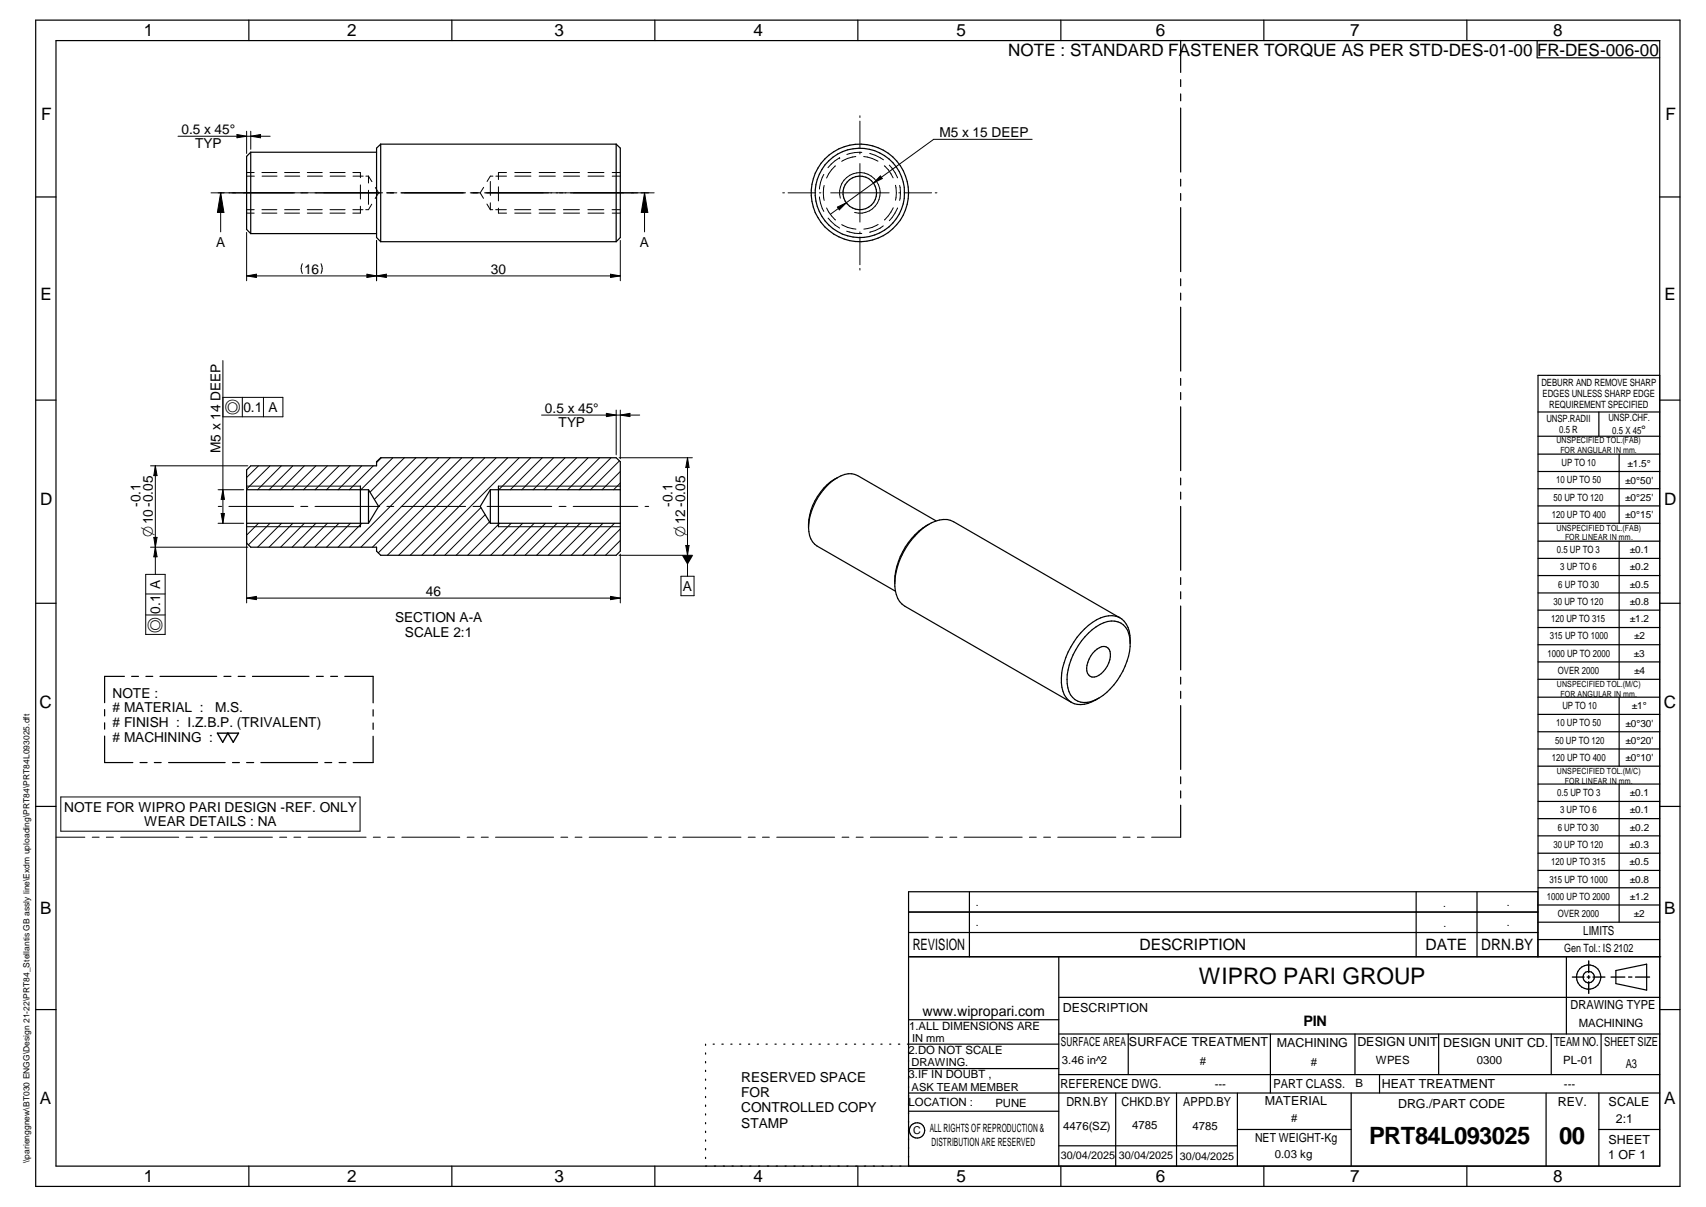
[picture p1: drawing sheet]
<svg xmlns="http://www.w3.org/2000/svg" width="420mm" height="297mm" viewBox="0 0 420 297" stroke-linecap="round" stroke-linejoin="round" font-family="sans-serif">
<g fill="none" stroke="#000" stroke-width=".3">
<path d="M8.8 5h405v287h-405zM13.8 10h395v277h-395zM61.3 5v5M111.3 5v5M161.3 5v5M211.3 5v5M261.3 5v5M290.8 9.9v7.9M290.8 19.6v1.7M311.3 5v5M361.3 5v5M378.6 10v4.2h30.2"/>
<path d="M61.8 37.5l-1.1 1v18l1.1 1M61.8 37.5v20M61.8 37.5h30.9M93.8 35.5l-1.1 .9v22.1l1.1 1M93.8 35.5v24M93.8 35.5h58M151.8 35.5v24M151.8 35.5l1 .9v22.1l-1 1M290.8 23.1v1.7M290.8 26.6v15.7M8.8 48.5h5M61.8 57.5h30.9"/>
<path d="M93.8 59.5h58M290.8 44.1v1.7M290.8 47.6v1.7M290.8 51.1v15.7M408.8 48.5h5M290.8 68.6v1.7M290.8 72.1v1.7M290.8 75.6v15.7M8.8 98.5h5M290.8 93.1v1.7M290.8 96.6v1.7M408.8 92.4h-30v143.1"/>
<path d="M408.8 98.5h5M61.8 114.6h30.9v-1l1.1-1h58l1 1v22l-1 1.1h-58l-1.1-1.1v-.9h-30.9l-1.1-1.1v-17.9zM88.8 119.6v10M122.8 119.6v10M206.2 117.6a13.9 13.9 0 0 0-7.1 12.2M206.2 117.6a15.4 15.4 0 0 0-7.1 12.2M206.2 117.6a4.8 4.8 0 0 1 5-.5l19.3 11.1M290.8 100.1v15.7M290.8 117.6v1.7M378.8 101.4h30M378.8 107.4h30M378.8 111.8h30"/>
<path d="M378.8 116h30M393.8 101.4v6M398.8 111.8v17M60.7 120.5h30.1M60.7 128.8h30.1M90.8 120.5v8.3M90.8 120.5l2.4 4.1-2.4 4.2M120.8 120.5l-2.5 4.1 2.5 4.2M120.8 120.5v8.3M120.8 120.5h32M120.8 128.8h32M199.1 129.8a5.1 5.1 0 0 0 2.1 4.6l19.3 11.1"/>
<path d="M228.8 129a16.8 16.8 0 0 0-8.3 16.4 5.3 5.3 0 0 0 2.3 3.8l41.1 23.6M290.8 121.1v1.8M290.8 124.6v15.7M378.8 120.3h30M378.8 124.5h30M378.8 128.8h30M378.8 133.2h30M378.8 137.4h30M398.8 133.2v34M8.8 148.5h5M220.4 143.1a18.6 18.6 0 0 1 9-14.4 5.8 5.8 0 0 1 5.5-.3l40.9 23.7M278.3 157.9a4.9 4.9 0 0 0-3-4.9 7.6 7.6 0 0 0-7.2 2.8 16.7 16.7 0 0 0-5.3 12.5 4.5 4.5 0 0 0 6.9 4 16.6 16.6 0 0 0 8.4-16.9 4.6 4.6 0 0 0-6-3.7 16.4 16.4 0 0 0-9.6 10.1 12.2 12.2 0 0 0-.4 9.2l1.1 1.3 .7 .5"/>
<path d="M290.8 142.2v1.6M290.8 145.6v1.8M290.8 149.1v15.7M378.8 141.6h30M378.8 145.9h30M378.8 150.2h30M378.8 154.4h30M378.8 158.7h30M408.8 148.5h5M25.8 174.6v1.6M25.8 177.9v1.6M30.6 166.5h-4.8v6.4"/>
<path d="M32.4 166.5h1.7M35.9 166.5h1.7M39.4 166.5h14M55.1 166.5h1.8M58.7 166.5h1.7M62.2 166.5h13.9M77.9 166.5h1.7M81.4 166.5h1.7M84.9 166.5h7v6.5M91.9 174.7v1.5M91.9 177.9v1.6M269.6 160.2a2.4 2.4 0 0 1 3.2-.8 3.7 3.7 0 0 1-.1 4.5 4.6 4.6 0 0 1-3.8 2.7 2.17 2.17 0 0 1-1.2-2.9l.2-.7a6.6 6.6 0 0 1 1.7-2.8z"/>
<path d="M270.5 171.8a6.5 6.5 0 0 1-6.6 1M290.8 166.7v1.7M290.8 170.1v1.8M290.8 173.7v15.7M378.8 162.9h30M378.8 167.2h30M378.8 171.6h30M378.8 175.8h30M398.8 171.6v17M8.8 198.5h5M25.8 181.1v6.6h6.9M34.5 187.7h1.7"/>
<path d="M38 187.7h1.7M41.5 187.7h13.9M57.3 187.7h1.7M60.7 187.7h1.8M64.3 187.7h13.9M80 187.7h1.7M83.5 187.7h1.7M91.9 181.2v6.5h-4.9M290.8 191.2v1.7M290.8 194.6v1.8M290.8 198.2v7.8M378.8 180.1h30"/>
<path d="M378.8 184.3h30M378.8 188.6h30M378.8 193h30M378.8 197.2h30M398.8 193v33.9M408.8 198.5h5M238.7 219.5v16M348.8 219.5v16M363.8 219.5v16M378.8 201.5h30M378.8 205.7h30M378.8 210h30"/>
<path d="M378.8 214.2h30M378.8 218.5h30M223.8 235.5h185.2M223.8 229.5h154.9M223.8 224.5h154.9M260.8 235.5v51.5M378.7 235.5v-16h-154.9v67.5M378.8 222.7h30M378.8 226.9h30M378.8 231.2h30M385.8 235.5v19M398 238.8l7.5-1.5v6.4l-7.5-1.6z"/>
<path d="M8.8 248.5h5M173.8 257v.3M173.8 259.1v.3M175.6 257h.3M177.8 257h.3M180 257h.3M182.1 257h.3M184.4 257h.2M186.5 257h.3M188.7 257h.3M190.9 257h.3M193 257h.3"/>
<path d="M195.2 257h.3M197.4 257h.3M199.5 257h.3M201.7 257h.3M203.9 257h.3M206.1 257h.3M208.2 257h.4M210.4 257h.3M212.6 257h.3M214.7 257h.4M216.9 257h.3M219.1 257h.3"/>
<path d="M221.3 257h.3M223.8 251h37M260.8 257h-37.3M260.8 245.4h148M260.8 254.5h148M277.9 254.5v10M312.9 254.5v14.5M333.7 254.5v10M354.3 254.5v10M382 254.5v10M394.3 254.5v10M408.8 248.5h5"/>
<path d="M173.8 261.2v.4M173.8 263.4v.3M173.8 265.6v.3M173.8 267.7v.3M173.8 269.8v.3M173.8 271.9v.4M173.8 274.1v.3M173.8 276.3v.3M173.8 278.4v.3M223.8 263h37M223.8 273.5h37M260.8 264.5h148"/>
<path d="M274.8 269v18M289.8 269v18M304.7 278h28.1M304.7 269v18M332.8 269v18M339.8 264.5v4.5M380.8 269v18M393.8 269v18M393.8 278h15M408.8 269h-185M61.3 287v5M111.3 287v5"/>
<path d="M161.3 287v5M173.8 280.5v.3M173.8 282.7v.3M173.8 284.8v.3M211.3 287v5M260.8 282h43.9M261.3 287v5M311.3 287v5M361.3 287v5"/>
<circle cx="211.8" cy="47.5" r="11"/>
<circle cx="211.8" cy="47.5" r="4.1"/>
<circle cx="211.8" cy="47.5" r="12"/>
<circle cx="391.3" cy="240.5" r="2.99"/>
<circle cx="391.3" cy="240.5" r="1.4"/>
<circle cx="225.9" cy="278.2" r="1.89"/>
</g>
<g fill="none" stroke="#000" stroke-width=".25">
<path d="M43.8 33.5h22.7M58.4 33.1l2.3 .4-2.3 .4zM60.7 32.3v5.5M61.8 33.5l2.4-.4v.8zM61.8 32.3v4.4M206.8 38.8h.1M206.8 38.8l-1.1 .7-1.8 1.8M210.8 38.5a7.8 7.8 0 0 0-3.5 1.2M211.8 28.5v.4M211.8 29.8v6.8M211.8 37.5v.4M211.8 37.5h.4"/>
<path d="M211.8 37.5h-1.3l-1.9 .5M212.7 38.5a8.5 8.5 0 0 1 3.5 1.2M214.2 37.8l1.4 .4 2 1.1M254.2 34.3h-24.3l-14.8 10.7M52 47.5h24.1M54.3 47.5l.8 4.8h-1.6zM54.3 47.5v9.6M60.7 57.2v11.9M60.7 43.3h1.9M60.7 51.6h1.9M60.7 42.5h1.9M60.7 52.5h1.9"/>
<path d="M64.5 51.6h3.7M64.5 42.5h3.7M64.5 52.5h3.7M64.5 43.3h3.7M70.1 51.6h3.7M70.1 42.5h3.7M70.1 52.5h3.7M70.1 43.3h3.7M75.7 51.6h3.7M75.7 42.5h3.7M75.7 52.5h3.7M75.7 43.3h3.7"/>
<path d="M76.2 47.5h18M81.3 51.6h3.7M81.3 42.5h3.7M81.3 52.5h3.7M81.3 43.3h3.7M86.9 42.5h1.9v1.2M88.8 50.8v1.7h-1.9M88.8 45.5v3.5M89.4 51.6h-2.5M89.4 43.3h-2.5M90.1 43.3h.7M90.8 43.3v1.7"/>
<path d="M90.8 46.8v3.5M90.8 43.3l.8 1.4M91.6 50.2l-.8 1.4h-.7M92.4 46.1l.8 1.4-.8 1.4M92.7 59.2v9.9M95.2 47.5h2.5M98.8 47.5h15.9M115.8 47.5h2.4M119.1 46.1l-.8 1.4 .8 1.3M119.3 47.5h41.8M119.9 50.2l.9 1.4M120.8 44.7v3.4"/>
<path d="M120.8 49.9v1.7M120.8 51.6h.6M121.4 43.3h-.6l-.8 1.4M122.1 51.6h2.6M122.1 43.3h2.6M122.8 51.2v1.3h1.9M122.8 46v3.4M124.7 42.5h-1.9v1.7M126.7 51.6h4M126.8 42.5h4M126.8 52.5h4M126.8 43.3h4"/>
<path d="M132.7 51.6h4M132.8 42.5h4M132.8 52.5h4M132.8 43.3h4M138.8 51.6h3.9M138.8 42.5h3.9M138.8 52.5h3.9M138.8 43.3h3.9M144.8 51.6h3.9M144.8 42.5h3.9M144.8 52.5h3.9M144.8 43.3h3.9"/>
<path d="M150.7 51.6h2.1M150.8 42.5h2M150.8 52.5h2M150.8 43.3h2M152.8 59.2v9.9M158.7 47.5l.8 4.8h-1.6zM158.7 47.5v9.6M192.8 47.5h.4M194.1 47.5h6.8M201.8 47.5h.4M201.8 48.5a8.4 8.4 0 0 0 1.1 3.5M202.9 42.9a7.9 7.9 0 0 0-1.1 3.6"/>
<path d="M203 45.6a8.1 8.1 0 0 0 0 3.7M203.6 51.2a9.2 9.2 0 0 0 2.2 2.9M204 53.7l1.7 1.7 1.1 .7M204.6 47.5h14.4M205.7 40.8a8.5 8.5 0 0 0-2.1 3M206.2 51l2.2-1.1-1.7 1.7zM207 48.8a5 5 0 0 1 4.3-6.3 5 5 0 0 1 5.4 5.4 5 5 0 0 1-6.2 4.4M207.3 55.3a7.8 7.8 0 0 0 3.5 1.1M208.5 56.9a8.2 8.2 0 0 0 3.7 .5M211.8 57.1v.3M211.8 58.3v6.9M211.8 40.3v14.4"/>
<path d="M215.1 45l-10.6 7.7M216.3 55.2a7.6 7.6 0 0 1-3.5 1.2M216.8 43.3l.5 .6-2.2 1.1zM217.5 55.6a7.7 7.7 0 0 1-3.3 1.5M217.8 40.8a7.5 7.5 0 0 1 2.2 3M219 40.6a9.2 9.2 0 0 1 2.1 3.2M220 51.1l-1.2 2-1 1M220.5 45.6a8.1 8.1 0 0 1 0 3.7M221.1 51.2l-.7 1.3-1.4 1.8M221.3 47.5h.5M221.6 45.6l.2 1.9M221.8 47.5l-.2 1.8"/>
<path d="M222.7 47.5h6.7M230.3 47.5h.4M60.7 67.9l2.5-.4v.8zM60.7 67.9h92.1M74.5 64.9a2.6 2.6 0 0 0 0 2.4M79.1 64.9a2.6 2.6 0 0 1 0 2.4M90.4 67.5l2.3 .4-2.3 .4zM92.7 67.9l2.5-.4v.8zM150.4 67.5l2.4 .4-2.4 .4zM211.8 66v.5M54.9 88.7v40.1M54.9 97.8h14.8v4.8h-14.8"/>
<path d="M59.7 97.8v4.8M64.9 97.8v4.8M37.1 114.6h23.9M38.3 114.6l.4 2.5h-.8zM38.3 114.6v26.8M60.7 119.6h28.1M63.7 114.6l-3 2.9M66.5 114.6l-5.8 5.8M69.3 114.6l-5.9 5.9M72.1 114.6l-5.8 5.9M75 114.6l-5.9 5.9M77.8 114.6l-5.9 5.9"/>
<path d="M80.6 114.6l-5.9 5.9M83.5 114.6l-5.9 5.9M86.3 114.6l-5.9 5.9M89.1 114.6l-5.8 5.9M91.9 114.6l-5.8 5.9M93.9 112.6l-1.2 1.2M96.8 112.6l-7.9 7.9M99.6 112.6l-8.5 8.5M102.4 112.6l-10.2 10.3M105.2 112.6l-12 12.1M108.1 112.6l-22 22.1M110.9 112.6l-22 22.1"/>
<path d="M113.7 112.6l-22 22.1M116.6 112.6l-23.4 23.5M119.4 112.6l-24 24.1M122.2 112.6l-24 24.1M122.8 119.6h30M125 112.6l-24 24.1M127.9 112.6l-24 24.1M130.7 112.6l-7.9 7.9M133.4 102.2h24.2M133.6 112.6l-7.9 7.9M136.3 112.6l-7.8 7.9M139.2 112.6l-7.9 7.9"/>
<path d="M142 112.6l-7.9 7.9M144.9 112.6l-7.9 7.9M147.7 112.6l-7.9 7.9M149.3 101.7l2.5 .5-2.5 .3zM150.5 112.6l-7.8 7.9M151.8 100.9v11M152.5 112.6h18M152.6 113.4l-7.2 7.1M152.8 100.9v12M152.8 102.2l2.3-.5v.8zM152.8 116l-4.5 4.5M152.8 118.9l-1.7 1.6"/>
<path d="M169.3 112.6v29.2M169.3 112.6l.4 2.5h-.8zM37.1 134.7h23.9M37.9 132.2h.8l-.4 2.5zM38.3 134.7l.4 2.3h-.8zM53.7 120.5h6.3M53.7 128.8h6.3M53.8 124.6h.8M54.5 126.4h.8l-.4 2.4zM54.9 120.5l.4 2.4h-.8zM56.4 124.6h15.9M60.7 129.6h28.1"/>
<path d="M60.7 131.9v16.5M60.8 128.8l-.1 .1M63.7 128.8l-3 2.9M66.5 128.8l-5.3 5.3M69.3 128.8l-5.9 5.9M72.1 128.8l-5.8 5.9M74.1 124.6h1.7M75 128.8l-5.9 5.9M77.6 124.6h15.9M77.8 128.8l-5.8 5.9M80.6 128.8l-5.9 5.9M83.5 128.8l-5.9 5.9"/>
<path d="M86.3 128.8l-5.9 5.9M89.1 128.8l-5.8 5.9M95.3 124.6h1.7M98.8 124.6h15.9M116.5 124.6h1.7M118.4 124.9l-11.7 11.8M119.5 126.7l-10 10M120 124.6h15.9M120.6 128.4l-8.3 8.3M122.8 129.6h30M123.1 128.8l-7.9 7.9M125.9 128.8l-7.9 7.9"/>
<path d="M128.7 128.8l-7.8 7.9M131.6 128.8l-7.9 7.9M134.4 128.8l-7.9 7.9M137.2 128.8l-7.9 7.9M137.7 124.6h1.7M140 128.8l-7.8 7.9M141.2 124.6h15.9M142.9 128.8l-7.9 7.9M145.7 128.8l-7.9 7.9M148.5 128.8l-7.8 7.9M151.3 128.8l-7.8 7.9M152.5 136.7h18"/>
<path d="M152.8 136.4v12M152.8 130.2l-6.5 6.5M152.8 133l-3.7 3.7M158.9 124.6h.9M168.9 134.2h.8l-.4 2.5zM35.9 151.3h4.8M35.9 146.2h4.8M35.9 141.4h4.8v14.7h-4.8zM60.7 147.2l2.5-.4v.8zM60.7 147.2h92.1M150.4 146.8l2.4 .4-2.4 .4zM167.7 141.8h3.2v4.8h-3.2z"/>
<path d="M15 196.1h73.7v8.5h-73.7zM13.8 206h7.1M22.7 206h1.7M26.2 206h1.7M29.7 206h14.3M45.8 206h1.7M49.3 206h1.7M52.8 206h14.3M68.9 206h1.7M72.4 206h1.7M75.9 206h14.3M91.9 206h1.8"/>
<path d="M95.5 206h1.6M99 206h14.2M115.1 206h1.6M118.5 206h1.8M122 206h14.3M138.1 206h1.7M141.6 206h1.7M145.1 206h14.3M161.2 206h1.7M164.7 206h1.7M168.2 206h14.3M184.3 206h1.7"/>
<path d="M187.8 206h1.7M191.3 206h14.3M207.4 206h1.7M210.9 206h1.7M214.4 206h14.2M230.5 206h1.6M233.9 206h1.8M237.4 206h14.3M253.5 206h1.7M257 206h1.7M260.5 206h14.3M276.6 206h1.7"/>
<path d="M280.1 206h1.7M283.6 206h7.2"/>
</g>
<path d="M53.5 180.4h5.2l-1.3 2.3-1.3-2.3-1.2 2.3zM391.3 236.5v2.9M387.3 240.5h2.8M390.9 240.5h.7M391.3 240.1v.7M391.3 241.6v2.9M392.3 240.5h3M396.8 240.5h3.4M401.1 240.5h.8M402.8 240.5h3.5" fill="none" stroke="#000" stroke-width=".34"/>
<g fill="#000">
<path d="M58.4 33.1l2.3 .4-2.3 .4zM61.8 33.5l2.4-.4v.8zM54.3 47.5l.8 4.8h-1.6zM158.7 47.5l.8 4.8h-1.6zM206.2 51l2.2-1.1-1.7 1.7zM216.8 43.3l.5 .6-2.2 1.1zM60.7 67.9l2.5-.4v.8zM90.4 67.5l2.3 .4-2.3 .4zM92.7 67.9l2.5-.4v.8zM150.4 67.5l2.4 .4-2.4 .4zM38.3 114.6l.4 2.5h-.8zM149.3 101.7l2.5 .5-2.5 .3z"/>
<path d="M152.8 102.2l2.3-.5v.8zM169.3 112.6l.4 2.5h-.8zM37.9 132.2h.8l-.4 2.5zM38.3 134.7l.4 2.3h-.8zM54.9 120.5l.4 2.4h-.8zM54.5 126.4h.8l-.4 2.4zM168.9 134.2h.8l-.4 2.5zM167.9 136.7h2.8l-1.4 2.3zM60.7 147.2l2.5-.4v.8zM150.4 146.8l2.4 .4-2.4 .4z"/>
</g>
<g font-size="5.9">
<text x="337.2" y="281.6">PRT84L093025</text>
<text x="384" y="281.6">00</text>
</g>
<text font-size="5.6" x="295.3" y="242.2">WIPRO PARI GROUP</text>
<g font-size="4.2">
<text x="35.4" y="9">1</text>
<text x="85.5" y="8.9">2</text>
<text x="136.6" y="9">3</text>
<text x="185.6" y="9">4</text>
<text x="235.6" y="9">5</text>
<text x="284.6" y="8.8">6</text>
<text x="332.6" y="9">7</text>
<text x="382.6" y="9">8</text>
<text x="248.3" y="13.8">NOTE : STANDARD FASTENER TORQUE AS PER STD-DES-01-00 FR-DES-006-00</text>
<text x="10.1" y="29.6">F</text>
<text x="410.2" y="29.6">F</text>
<text x="9.9" y="73.9">E</text>
<text x="409.9" y="73.9">E</text>
<text x="9.9" y="124.2">D</text>
<text x="409.9" y="124.2">D</text>
<text x="9.7" y="174.3">C</text>
<text x="409.7" y="174.3">C</text>
<text x="9.9" y="225">B</text>
<text x="409.8" y="225">B</text>
<text x="9.8" y="271.7">A</text>
<text x="409.8" y="271.7">A</text>
<text x="35.4" y="291">1</text>
<text x="85.5" y="290.9">2</text>
<text x="136.6" y="291">3</text>
<text x="185.6" y="291">4</text>
<text x="235.6" y="291">5</text>
<text x="284.6" y="290.8">6</text>
<text x="332.6" y="291">7</text>
<text x="382.6" y="291">8</text>
</g>
<g font-size="3.9">
<text x="224.8" y="233.8">REVISION</text>
<text x="280.7" y="233.8">DESCRIPTION</text>
<text x="351.1" y="233.8">DATE</text>
<text x="364.8" y="233.8">DRN.BY</text>
</g>
<g font-size="3.7">
<text x="55.4" y="101.4">a</text>
<text x="37.7" y="132.2" transform="rotate(-90 37.7 132.2)">O10-0.05</text>
<text x="168.7" y="132.2" transform="rotate(-90 168.7 132.2)">O12-0.05</text>
<text x="39.5" y="155.7" transform="rotate(-90 39.5 155.7)">a</text>
</g>
<text font-size="3.6" x="321" y="252.6">PIN</text>
<text font-size="3.5" x="227.2" y="250">www.wipropari.com</text>
<g font-size="3.4">
<text x="44.7" y="32.9">0.5 x 45°</text>
<text x="231.4" y="33.7">M5 x 15 DEEP</text>
<text x="48.1" y="36.5">TYP</text>
<text x="53.2" y="60.7">A</text>
<text x="157.6" y="60.7">A</text>
<text x="74.9" y="67.3">16</text>
<text x="120.9" y="67.3">30</text>
<text x="59.9" y="101.4">0.1 A</text>
<text x="134.2" y="101.5">0.5 x 45°</text>
<text x="137.6" y="105.1">TYP</text>
<text x="54.3" y="111.5" transform="rotate(-90 54.3 111.5)">M5 x 14 DEEP</text>
<text x="34.6" y="124.8" transform="rotate(-90 34.6 124.8)">-0.1</text>
<text x="165.6" y="124.8" transform="rotate(-90 165.6 124.8)">-0.1</text>
<text x="104.9" y="146.6">46</text>
<text x="168.2" y="145.4">A</text>
<text x="39.5" y="151.1" transform="rotate(-90 39.5 151.1)">0.1 A</text>
<text x="97.3" y="153.1">SECTION A-A</text>
<text x="99.7" y="156.7">SCALE 2:1</text>
<text x="27.7" y="171.7">NOTE :</text>
<text x="27.7" y="175.3"># MATERIAL :</text>
<text x="27.7" y="178.9"># FINISH : I.Z.B.P. (TRIVALENT)</text>
<text x="53" y="175.3">M.S.</text>
<text x="27.7" y="182.5"># MACHINING :</text>
<text x="15.8" y="199.7">NOTE FOR WIPRO PARI DESIGN -REF. ONLY</text>
<text x="35.5" y="203.4">WEAR DETAILS : NA</text>
<text x="182.6" y="266.2">RESERVED SPACE</text>
<text x="182.6" y="270">FOR</text>
<text x="182.6" y="273.7">CONTROLLED COPY</text>
<text x="182.6" y="277.5">STAMP</text>
</g>
<g font-size="3.1">
<text x="389.9" y="230.2">LIMITS</text>
<text x="261.8" y="249">DESCRIPTION</text>
<text x="386.8" y="248.4">DRAWING TYPE</text>
<text x="261.3" y="257.5">SURFACE AREA</text>
<text x="278" y="257.5">SURFACE TREATMENT</text>
<text x="314.5" y="257.6">MACHINING</text>
<text x="334.3" y="257.5">DESIGN UNIT</text>
<text x="355.4" y="257.6">DESIGN UNIT CD.</text>
<text x="382.8" y="257.3">TEAM NO.</text>
<text x="395.1" y="257.4">SHEET SIZE</text>
<text x="400.4" y="262.8">A3</text>
<text x="261.2" y="267.8">REFERENCE DWG.</text>
<text x="313.6" y="267.7">PART CLASS.</text>
<text x="340.3" y="267.7">HEAT TREATMENT</text>
<text x="262.6" y="272.2">DRN.BY</text>
<text x="276.2" y="272.1">CHKD.BY</text>
<text x="291.4" y="272.2">APPD.BY</text>
<text x="311.5" y="272">MATERIAL</text>
<text x="344.3" y="272.6">DRG./PART CODE</text>
<text x="383.7" y="272.2">REV.</text>
<text x="396.2" y="272.3">SCALE</text>
<text x="309.1" y="280.9">NET WEIGHT-Kg</text>
<text x="396.1" y="281.4">SHEET</text>
<text x="397.9" y="276.4">2:1</text>
<text x="396.1" y="285.3">1 OF 1</text>
</g>
<text font-size="3" x="404.2" y="106.8">°</text>
<g font-size="2.8">
<text x="385.2" y="234.4">Gen Tol.: IS 2102</text>
<text x="223.9" y="253.4">1.ALL DIMENSIONS ARE</text>
<text x="388.8" y="252.7">MACHINING</text>
<text x="223.8" y="259.3">2.DO NOT SCALE</text>
<text x="261.5" y="261.9">3.46 in^2</text>
<text x="295.5" y="262">#</text>
<text x="322.8" y="262.3">#</text>
<text x="338.8" y="261.7">WPES</text>
<text x="363.7" y="261.7">0300</text>
<text x="385" y="261.8">PL-01</text>
<text x="223.8" y="265.4">3.IF IN DOUBT ,</text>
<text x="299.2" y="267.7">---</text>
<text x="333.8" y="267.5">B</text>
<text x="385.2" y="267.6">---</text>
<text x="223.8" y="272.2">LOCATION :</text>
<text x="245.1" y="272.4">PUNE</text>
<text x="229" y="278.7">ALL RIGHTS OF REPRODUCTION &amp;</text>
<text x="261.9" y="278">4476(SZ)</text>
<text x="278.8" y="277.7">4785</text>
<text x="293.7" y="278">4785</text>
<text x="318" y="276">#</text>
<text x="229.4" y="282.1">DISTRIBUTION ARE RESERVED</text>
<text x="314" y="285">0.03 kg</text>
</g>
<g font-size="2.7">
<text x="224.7" y="256.4">IN mm</text>
<text x="224.5" y="262.4">DRAWING.</text>
<text x="224.5" y="268.4">ASK TEAM MEMBER</text>
<text x="224.9" y="279.2">C</text>
<text x="261.3" y="285.2">30/04/2025</text>
<text x="275.6" y="285.2">30/04/2025</text>
<text x="290.6" y="285.4">30/04/2025</text>
</g>
<g font-size="2.5">
<text x="379.6" y="95">DEBURR AND REMOVE SHARP</text>
<text x="379.9" y="97.7">EDGES UNLESS SHARP EDGE</text>
<text x="381.5" y="100.5">REQUIREMENT SPECIFIED</text>
<text x="380.9" y="103.8">UNSP.RADII</text>
<text x="384" y="106.6">0.5 R</text>
<text x="396.1" y="103.6">UNSP.CHF.</text>
<text x="397.1" y="106.8">0.5 X 45</text>
<text x="383.2" y="119">10 UP TO 50</text>
<text x="384.6" y="114.7">UP TO 10</text>
<text x="400.3" y="119">±0°50'</text>
<text x="400.8" y="114.8">±1.5°</text>
<text x="382.6" y="123.2">50 UP TO 120</text>
<text x="400.3" y="123.2">±0°25'</text>
<text x="382.2" y="127.4">120 UP TO 400</text>
<text x="400.3" y="127.4">±0°15'</text>
<text x="383.4" y="136.1">0.5 UP TO 3</text>
<text x="401.4" y="136.1">±0.1</text>
<text x="384.2" y="140.4">3 UP TO 6</text>
<text x="401.4" y="140.3">±0.2</text>
<text x="382.6" y="148.8">30 UP TO 120</text>
<text x="383.8" y="144.6">6 UP TO 30</text>
<text x="401.4" y="148.9">±0.8</text>
<text x="401.4" y="144.7">±0.5</text>
<text x="382" y="153.1">120 UP TO 315</text>
<text x="401.4" y="153.1">±1.2</text>
<text x="381.2" y="161.6">1000 UP TO 2000</text>
<text x="381.7" y="157.4">315 UP TO 1000</text>
<text x="402.4" y="161.6">±3</text>
<text x="402.5" y="157.4">±2</text>
<text x="383.7" y="165.9">OVER 2000</text>
<text x="402.5" y="165.9">±4</text>
<text x="383.2" y="178.8">10 UP TO 50</text>
<text x="384.8" y="174.5">UP TO 10</text>
<text x="400.3" y="178.8">±0°30'</text>
<text x="401.9" y="174.6">±1°</text>
<text x="383" y="183">50 UP TO 120</text>
<text x="400.3" y="183.1">±0°20'</text>
<text x="382.2" y="187.3">120 UP TO 400</text>
<text x="400.3" y="187.3">±0°10'</text>
<text x="383.5" y="195.9">0.5 UP TO 3</text>
<text x="401.4" y="196">±0.1</text>
<text x="384.2" y="200.1">3 UP TO 6</text>
<text x="401.4" y="200.2">±0.1</text>
<text x="382.6" y="208.7">30 UP TO 120</text>
<text x="383.7" y="204.4">6 UP TO 30</text>
<text x="401.4" y="208.7">±0.3</text>
<text x="401.4" y="204.4">±0.2</text>
<text x="382" y="213">120 UP TO 315</text>
<text x="401.4" y="212.9">±0.5</text>
<text x="381" y="221.4">1000 UP TO 2000</text>
<text x="381.6" y="217.2">315 UP TO 1000</text>
<text x="401.4" y="221.4">±1.2</text>
<text x="401.4" y="217.2">±0.8</text>
<text x="240.4" y="222.8">.</text>
<text x="240.4" y="228">.</text>
<text x="355.4" y="223.1">.</text>
<text x="371.1" y="227.8">.</text>
<text x="371.1" y="222.9">.</text>
<text x="383.7" y="225.7">OVER 2000</text>
<text x="402.4" y="225.7">±2</text>
<text x="355.5" y="228.2">.</text>
</g>
<g font-size="2.1">
<text x="383.3" y="109.1">UNSPECIFIED TOL.(FAB)</text>
<text x="384.3" y="111.4">FOR ANGULAR IN mm.</text>
<text x="383.4" y="130.6">UNSPECIFIED TOL.(FAB)</text>
<text x="385.4" y="133">FOR LINEAR IN mm.</text>
<text x="383.4" y="169">UNSPECIFIED TOL.(M/C)</text>
<text x="384.3" y="171.4">FOR ANGULAR IN mm.</text>
<text x="383.4" y="190.5">UNSPECIFIED TOL.(M/C)</text>
<text x="385.4" y="192.8">FOR LINEAR IN mm.</text>
<text x="7.2" y="286.3" transform="rotate(-90 7.2 286.3)">\\parienggnew\BT030 ENGG\Design 21-22\PRT84_Stellantis GB assly line\Exdm uploading\PRT84\PRT84L093025.dft</text>
</g>
</svg>
